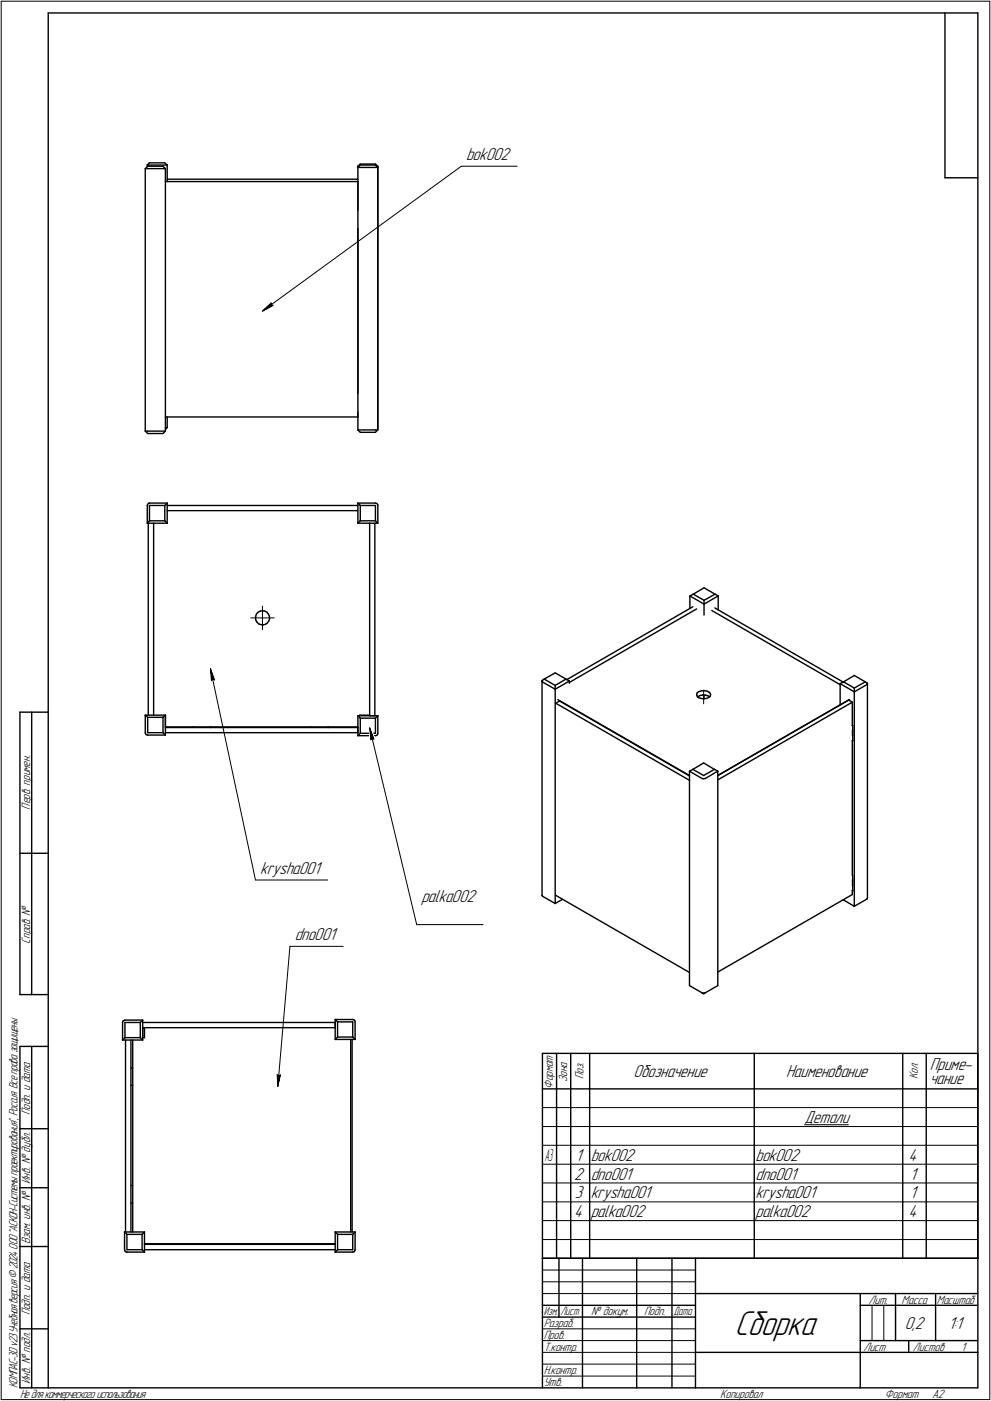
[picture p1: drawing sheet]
<svg xmlns="http://www.w3.org/2000/svg" width="421mm" height="595mm" viewBox="0 0 421 595" stroke-linecap="round" stroke-linejoin="round" font-family="sans-serif">
<g fill="none" stroke="#000" stroke-width=".59">
<path d="M20.5 5.5v584zM20.5 5.5h395zM401.5 5.5v70zM415.5 5.5v584zM61.7 71.6v111.5zM61.7 71.6h1zM61.7 71.6l1-1zM62.6 70.1v.8zM62.6 70.1l.9-.9zM62.6 70.1h8.4zM62.7 70.6h6.6zM62.7 71.6h7.6z"/>
<path d="M63.5 69.2h6.5zM69.3 70.6l1 1zM70 69.2l1 .9zM70.3 71.6v111.5zM70.3 77.1h81.8zM71 70.1v7zM71 76.1h81.1zM152.1 77.1v12.2zM152.1 71.1v111.5zM152.1 71.1h7.4zM152.1 71.1l1-1zM152.1 70.6v.5z"/>
<path d="M152.1 70.6h.5zM152.1 70.6l1-.9zM153.1 70.1h6.4zM153.1 69.7h6.4zM159.5 71.1h1zM159.5 70.1l1 1zM159.5 69.7l1 .9zM160 70.6h.5zM160.5 71.1v111.5zM160.5 70.6v111.5zM401.5 75.5h14zM152.1 97.1v70z"/>
<path d="M70.3 177.1h81.8zM71 177.1v4.5zM152.1 175v2.1zM61.7 183.1h1zM61.7 183.1l1 1zM62.7 183.1h7.6zM62.7 184.1h6.6zM70.3 183.1l-1 1zM70.3 181.6h.7zM71 181.6l-.7 .9zM152.1 182.6h7.4zM152.1 182.6l1 1z"/>
<path d="M153.1 183.6h6.4zM159.5 182.6h1zM160.5 182.6l-1 1zM62.6 214.7v7.5zM62.7 214.2l-.1 .5zM62.7 214.2l.5-.4zM63.2 213.8l.3-.1zM63.5 214.7h6.5zM63.5 214.7v6.5zM63.5 213.7h7.5zM70 214.7v6.5zM70 214.7l1-1z"/>
<path d="M71 213.7v8.5zM71 214.7h81.1zM71 216.9h81.1zM152.1 213.7h7.4zM152.1 213.7l1 1zM152.1 213.7v8.5zM153.1 214.7h6.4zM153.1 214.7v6.5zM159.5 214.7v6.5zM159.5 213.7l.6 .2zM160.1 213.9l.3 .4zM160.4 214.3l.1 .4z"/>
<path d="M160.5 214.7v7.5zM62.6 222.2h8.4zM63 222.2v81.6zM63.5 221.2l-.9 1zM63.5 221.2h6.5zM65.3 222.2v81.6zM70 221.2l1 1zM152.1 222.2h8.4zM153.1 221.2h6.4zM153.1 221.2l-1 1zM157.1 222.2v81.8zM159.3 222.2v81.8z"/>
<path d="M159.5 221.2l1 1zM110.6 259.6l.9-.2zM111.5 259.4l1 .2zM112.5 259.6l1 .5zM293.1 253.2v5.3zM293.1 253.2l1.5-.8zM293.1 253.2l6 3.4zM294.6 252.4l4.5-2.7zM294.6 252.4l4.5 2.6zM299.1 256.6v4.7zM299.1 249.7l4.7 2.7zM299.1 255l4.7-2.6z"/>
<path d="M299.1 256.6l6-3.4zM299.1 255v1.6zM302.4 259.3l54.6 31.5zM303.7 258.2l54.5 31.5zM303.8 252.4l1.3 .8zM305.1 253.2v5.9zM108.5 262.5l.2 1zM108.6 261.8l-.1 .7zM108.7 263.5l.5 .8zM109 260.9l-.4 .9zM109.2 264.3l.7 .7zM109.6 260.1l1-.5z"/>
<path d="M109.6 260.1l-.6 .8zM109.9 265l.9 .3zM110.8 265.3l1 .1zM111.8 265.4l1.1-.2zM112.9 265.2l.7-.6zM113.5 260.1l.5 .8zM114 260.9l.5 .9zM114.2 263.7l-.6 .9zM114.5 261.8l.1 1zM114.6 262.8l-.4 .9zM230.3 289.3v91zM230.3 289.2h.1"/>
<path d="M230.3 289.3l.2 .3zM230.5 289.6h.1M230.5 288.9l-.2 .3zM230.5 289.7l5.4 3.1zM230.5 288.9l.7-.4zM231.2 288.5l4.7-2.7zM231.2 288.5l4.7 2.7zM235.9 292.8v91zM235.9 285.8l4.6 2.7zM235.9 291.2v1.6zM235.9 292.8l6-3.5zM235.9 291.2l4.6-2.7z"/>
<path d="M236 298.6l56.9 32.9zM236.6 298.4l1.1-.6zM237 297.2l55.9 32.2zM237.7 297.8l55.2 31.8zM240.5 288.5l1.4 .8zM240.8 288.7l53.6-31zM241.9 289.3v.9zM241.9 289.9l54.1-31.2zM296 294.9v.2zM296 295.1l.2 .6zM296.2 295.7l.4 .5zM296.2 294.3l.7-.5z"/>
<path d="M296.2 294.3l-.2 .6zM296.5 296h.1M296.5 296l.8-.5zM296.6 296.2l.2 .1zM296.8 296.3l1 .4zM296.9 293.8l1.1-.3zM297.3 295.5l1.2-.3zM297.8 296.7l1.2 .1zM298 293.5l1.4-.1zM298.5 295.2l1.3 .1zM299 296.8l1.2-.1zM299.1 295.2v1.6z"/>
<path d="M299.4 293.4l1.1 .2zM299.8 295.3l1 .3zM300.2 296.7l1-.5zM300.5 293.6l.8 .4zM300.8 295.6l.7 .4zM301.3 294l.5 .6zM301.8 295.7l-.6 .5zM301.8 294.6l.1 .5zM301.9 295.1l-.1 .6zM357 290.4v9.1zM357 290.4l6 3.5zM357 290.4l1.4-.8z"/>
<path d="M358.4 289.6l4.6 2.7zM358.4 289.6l4.6-2.7zM360.5 297.3l1.6 1zM362.1 298.3v9.9zM363 293.9v91.1zM363 292.3l4.6-2.7zM363 286.9l4.6 2.7zM363 293.9l5.3-3.1zM363 292.3v1.6zM367.6 289.6l.7 .5zM368.5 290.2h.1M368.5 290.2l.1 .2z"/>
<path d="M368.6 290.4v91.1zM368.6 290.5l-.3 .3zM368.6 290.5h.1M8.5 302.5v120zM8.5 302.5h12zM13.5 302.5v120zM61.7 311.2l.1 .5zM61.7 303.8h8.6zM61.7 303.8v7.4zM61.7 303.8l1 .9zM61.8 311.7l.3 .4zM62.1 312.1l.6 .2z"/>
<path d="M62.7 304.7v6.5zM62.7 311.2h6.6zM62.7 304.7h6.6zM62.7 312.3h7.6zM69.3 311.2l1 1.1zM69.3 304.7l1-.9zM69.3 304.7v6.5zM70.3 303.8v8.5zM70.3 311.2h81.8zM70.3 309h81.8zM70.3 303.8v5zM70.3 308.8h81.8z"/>
<path d="M71 308.8v.2zM82 308.8v.2zM89.4 308.8v.2zM132 308.8v.2zM139.4 308.8v.2zM152.1 309v2.2zM152.1 304v8.5zM152.1 304l1 1.1zM152.1 312.5h7.4zM152.1 312.5l1-1zM152.1 304h8.4zM152.8 303.8v.2z"/>
<path d="M152.8 303.8h4.3zM153.1 311.5h6.4zM153.1 305.1v6.4zM153.1 305.1h6.4zM157.1 304h2.2zM159.5 305.1v6.4zM159.5 312.5l.4-.1zM159.9 312.4l.5-.3zM160.5 311.5l-.1 .6zM160.5 304v7.5zM160.5 304l-1 1.1zM362.1 314.6v57.2z"/>
<path d="M362.2 308.2h.1M362.1 314.6h.1M362.3 308.2h.1M362.3 312.5h.1M362.2 310h.1M362.2 310v2.5zM362.2 310.6h.1M362.3 308.2v6.5zM292.9 327.6v91.1zM292.9 327.6l5.4 3.1zM292.9 327.6l1.5-.8zM294.4 326.8l4.6 2.6z"/>
<path d="M294.4 326.8l4.6-2.7zM298.3 330.7l.5 .1zM298.8 330.8l.8-.1zM299 329.4l4.5-2.6zM299 324.1l4.5 2.7zM299.6 330.7h.1M299.6 330.7l5.4-3.1zM303.5 326.8l1.5 .8zM305 327.6v91.1zM305 331.3l57.1-33zM305 329.4l55.5-32.1zM305 329.4l55.9-32.2z"/>
<path d="M8.5 362.5h12zM362.1 378.2v1.8zM362.1 378.2l.2-.2zM362.1 378.3l.2 .2zM362.3 371.9h.1M362.2 373.7h.1M362.3 376.2h.1M362.2 373.7v2.5zM362.2 374.4h.1M362.3 371.9v6.6zM230.3 380.4l.2 .3zM230.3 380.4h.1"/>
<path d="M230.5 380.7l5.4 3.1zM235.9 383.8l3.1-1.8zM236 380.2l56.9 32.9zM358.2 382.2l4.8 2.8zM363 385l5.3-3.1zM368.5 381.8l-.2 .1zM368.6 381.5l-.1 .3zM292.9 418.7l5.4 3zM305 412.9l57.1-32.9zM8.5 422.5h12zM52.1 434.3v7.5zM52.2 433.9l-.1 .4z"/>
<path d="M52.6 433.5l.5-.2zM52.6 433.5l-.4 .4zM53.1 433.3h7.5zM53.1 434.3h6.5zM53.1 434.3v6.5zM59.6 434.3v6.5zM60.6 433.3v8.5zM60.6 433.3l-1 1zM60.6 434.3h81.8zM60.6 436.5h81.8zM60.6 436.8h.8zM60.6 436.8v4z"/>
<path d="M61.4 436.5v4.3zM142.4 434.3v2.2zM142.4 433.1v8.4zM142.4 433.1h7.5zM142.4 433.1l1 1zM143.4 434.1v6.4zM143.4 434.1h6.5zM149.9 433.1l.4 .1zM149.9 434.1v6.4zM150.3 433.2l.4 .3zM150.7 433.5l.2 .6zM150.9 434.1v7.4z"/>
<path d="M298.4 421.8h.1M298.3 421.7l.7 .4zM298.4 421.8l.7 .1zM299 422.1l.6-.4zM299.1 421.9l.5-.2zM299.6 421.7l5.4-3zM8.5 444.5v145zM8.5 444.5h12zM13.5 444.5v145zM52.1 441.8h8.5zM52.1 441.8l1-1zM53.1 440.8h6.5z"/>
<path d="M53.3 441.8v81.5zM55.6 441.8v81.5zM55.6 453.6h.8zM56.4 441.8v81.5zM59.6 440.8l1 1zM60.6 440.8h.8zM142.4 441.5h8.5zM142.4 441.5l1-1zM143.4 440.5h6.5zM149 441.5v81.8zM149.6 441.5v81.8zM149.9 440.5l1 1z"/>
<path d="M230.5 447.5v87zM230.5 447.5h185zM236.5 447.5v15zM242.5 447.5v15zM250.5 447.5v15zM320.5 447.5v15zM383.5 447.5v15zM393.5 447.5v15zM415.5 447.5v87zM8.5 479.5h12zM55.6 461h.8zM230.5 462.5h185z"/>
<path d="M236.5 462.5v8zM236.5 470.5v8zM236.5 478.5v8zM242.5 462.5v8zM242.5 470.5v8zM242.5 478.5v8zM250.5 462.5v8zM250.5 470.5v8zM250.5 478.5v8zM320.5 462.5v8zM320.5 470.5v8zM320.5 478.5v8z"/>
<path d="M383.5 462.5v8zM383.5 470.5v8zM383.5 478.5v8zM393.5 462.5v8zM393.5 470.5v8zM393.5 478.5v8zM236.5 486.5v8zM236.5 494.5v8zM242.5 486.5v8zM242.5 494.5v8zM250.5 486.5v8zM250.5 494.5v8z"/>
<path d="M320.5 486.5v8zM320.5 494.5v8zM383.5 486.5v8zM383.5 494.5v8zM393.5 486.5v8zM393.5 494.5v8zM8.5 504.5h12zM55.6 503.6h.8zM55.6 511h.8zM236.5 502.5v8zM236.5 510.5v8zM236.5 518.5v8z"/>
<path d="M242.5 502.5v8zM242.5 510.5v8zM242.5 518.5v8zM250.5 502.5v8zM250.5 510.5v8zM250.5 518.5v8zM320.5 502.5v8zM320.5 510.5v8zM320.5 518.5v8zM383.5 502.5v8zM383.5 510.5v8zM383.5 518.5v8z"/>
<path d="M393.5 502.5v8zM393.5 510.5v8zM393.5 518.5v8zM8.5 529.5h12zM52.9 523.3v7.6zM52.9 530.9l.2 .5zM52.9 523.3h8.5zM52.9 523.3l1 1zM53.1 531.4l.4 .4zM53.5 531.8l.4 .1zM53.9 524.3h6.5zM53.9 524.3v6.6z"/>
<path d="M53.9 530.9h6.5zM53.9 531.9h7.5zM60.4 524.3v6.6zM60.4 530.9l1 1zM61.4 523.3l-1 1zM61.4 523.3v8.6zM61.4 528.3h81zM61.4 530.9h81zM61.4 528.6h81zM73.2 528.3v.3zM80.6 528.3v.3zM123.2 528.3v.3z"/>
<path d="M130.6 528.3v.3zM142.4 531.9h7.5zM142.4 523.3v8.6zM142.4 531.9l1-1zM142.4 523.3l1 1zM142.4 523.3h8.5zM143.4 524.3h6.5zM143.4 524.3v6.6zM143.4 530.9h6.5zM149.9 531.9l.6-.2zM149.9 524.3v6.6zM150.8 531.2l-.3 .5z"/>
<path d="M150.9 530.9l-.1 .3zM150.9 523.3v7.6zM150.9 523.3l-1 1zM230.5 534.5h185zM230.5 534.5v55zM236.5 526.5v8zM237.5 534.5v25zM242.5 526.5v8zM247.5 534.5v55zM250.5 526.5v8zM270.5 534.5v55zM285.5 534.5v55z"/>
<path d="M295.5 534.5v55zM320.5 526.5v8zM383.5 526.5v8zM393.5 526.5v8zM230.5 554.5h65zM230.5 559.5h65zM295.5 549.5h120zM365.5 549.5v40zM365.5 554.5h15zM380.5 549.5v20zM380.5 554.5h35zM397.5 549.5v20z"/>
<path d="M8.5 564.5h12zM295.5 574.5h70zM365.5 574.5h50zM365.5 569.5h50zM386.1 569.5v5zM8.5 589.5h12zM20.5 589.5h395z"/>
</g>
<g fill="#fff" stroke="#fff" stroke-width=".42">
<path d="M198 62.5h19.7zM198 62.6h19.7zM198 62.7h19.7zM198 62.7h19.7zM198 62.8h19.7zM198 62.9h19.7zM198 63h19.7zM198 63.1h19.7zM198 63.2h19.7zM198 63.2h19.7zM198 63.3h19.7zM198 63.4h19.7zM198 63.5h19.7zM198 63.6h19.7zM198 63.7h19.7zM198 63.8h19.7zM198 63.8h19.7zM198 63.9h19.7zM198 64h19.7zM198 64.1h19.7zM198 64.2h19.7zM198 64.3h19.7zM198 64.3h19.7zM198 64.4h19.7zM198 64.5h19.7zM198 64.6h19.7zM198 64.7h19.7zM198 64.8h19.7zM198 64.9h19.7zM198 64.9h19.7zM198 65h19.7zM198 65.1h19.7zM198 65.2h19.7zM198 65.3h19.7zM198 65.4h19.7zM198 65.4h19.7zM198 65.5h19.7zM198 65.6h19.7zM198 65.7h19.7zM198 65.8h19.7zM198 65.9h19.7zM198 66h19.7zM198 66h19.7zM198 66.1h19.7zM198 66.2h19.7zM198 66.3h19.7zM198 66.4h19.7zM198 66.5h19.7zM198 66.5h19.7zM198 66.6h19.7zM198 66.7h19.7zM198 66.8h19.7zM198 66.9h19.7zM198 67h19.7zM198 67.1h19.7zM198 67.1h19.7zM198 67.2h19.7zM198 67.3h19.7zM198 67.4h19.7zM198 67.5h19.7zM198 67.6h19.7zM198 67.6h19.7zM198 67.7h19.7zM198 67.8h19.7zM198 67.9h19.7zM198 68h19.7zM198 68.1h19.7zM198 68.2h19.7zM198 68.2h19.7zM198 68.3h19.7zM198 68.4h19.7zM198 68.5h19.7zM198 68.6h19.7zM198 68.7h19.7zM198 68.7h19.7zM198 68.8h19.7zM198 68.9h19.7zM198 69h19.7zM198 69.1h19.7zM198 69.2h19.7zM198 69.3h19.7zM198 69.3h19.7zM198 69.4h19.7zM198 69.5h19.7zM198 69.6h19.7z"/>
<path d="M115.1 128.1h.3zM115 128.2h.5zM114.9 128.3h.6zM114.8 128.4h.8zM114.7 128.4h1zM114.6 128.5h1.1zM114.6 128.6h1.1zM114.5 128.7h1.3zM114.4 128.8h1.5zM114.3 128.9h1.7zM114.2 128.9h1.8zM114.1 129h2zM114 129.1h2.2zM113.9 129.2h2.3zM113.8 129.3h2.4zM113.7 129.4h2.6zM113.6 129.5h2.8zM113.5 129.5h3zM113.5 129.6h3zM113.4 129.7h3.2zM113.3 129.8h3.4zM113.2 129.9h3.5zM113.1 130h3.5zM113 130h3.4zM112.9 130.1h3.3zM112.9 130.2h3.2zM112.8 130.3h3.1zM112.7 130.4h3.1zM112.5 130.5h3.2zM112.5 130.6h3zM112.4 130.6h2.9zM112.4 130.7h2.7zM112.4 130.8h2.7zM112.3 130.9h2.6zM112.3 131h2.4zM112.2 131.1h2.4zM112.2 131.1h2.2zM112.1 131.2h2.2zM112 131.3h2.1zM112 131.4h2zM111.9 131.5h1.9zM111.9 131.6h1.7zM111.8 131.7h1.7zM111.8 131.7h1.4zM111.8 131.8h1.1zM111.7 131.9h.8zM111.7 132h.5zM111.6 132.1h.2z"/>
<path d="M179 377.4h24.2zM179 377.5h24.2zM179 377.6h24.2zM179 377.7h24.2zM179 377.8h24.2zM179 377.9h24.2zM179 378h24.2zM179 378h24.2zM179 378.1h24.2zM179 378.2h24.2zM179 378.3h24.2zM179 378.4h24.2zM179 378.5h24.2zM179 378.5h24.2zM179 378.6h24.2zM179 378.7h24.2zM179 378.8h24.2zM179 378.9h24.2zM179 379h24.2zM179 379.1h24.2zM179 379.1h24.2zM179 379.2h24.2zM179 379.3h24.2zM179 379.4h24.2zM179 379.5h24.2zM179 379.6h24.2zM179 379.6h24.2zM179 379.7h24.2zM179 379.8h24.2zM179 379.9h24.2zM179 380h24.2zM179 380.1h24.2zM179 380.2h24.2zM179 380.2h24.2zM179 380.3h24.2zM179 380.4h24.2zM179 380.5h24.2zM179 380.6h24.2zM179 380.7h24.2zM179 380.7h24.2zM179 380.8h24.2zM179 380.9h24.2zM179 381h24.2zM179 381.1h24.2zM179 381.2h24.2zM179 381.3h24.2zM179 381.3h24.2zM179 381.4h24.2zM179 381.5h24.2zM179 381.6h24.2zM179 381.7h24.2zM179 381.8h24.2zM179 381.8h24.2zM179 381.9h24.2zM179 382h24.2zM179 382.1h24.2zM179 382.2h24.2zM179 382.3h24.2zM179 382.4h24.2zM179 382.4h24.2zM179 382.5h24.2zM179 382.6h24.2zM179 382.7h24.2zM179 382.8h24.2zM179 382.9h24.2zM179 382.9h24.2zM179 383h24.2zM179 383.1h24.2zM179 383.2h24.2zM179 383.3h24.2zM179 383.4h24.2zM179 383.5h24.2zM179 383.5h24.2zM179 383.6h24.2zM179 383.7h24.2zM179 383.8h24.2zM179 383.9h24.2zM179 384h24.2zM179 384h24.2zM179 384.1h24.2zM179 384.2h24.2zM179 384.3h24.2zM179 384.4h24.2zM179 384.5h24.2zM179 384.6h24.2z"/>
<path d="M157.1 309.5h.2zM157.1 309.5h.2zM157.1 309.6h.3zM157 309.7h.5zM157 309.8h.5zM157 309.9h.6zM157 310h.6zM157 310h.6zM157 310.1h.7zM156.9 310.2h.9zM156.9 310.3h.9zM156.9 310.4h1zM156.9 310.5h1.1zM156.9 310.6h1.1zM156.9 310.6h1.2zM156.8 310.7h1.4zM156.8 310.8h1.4zM156.8 310.9h1.4zM156.8 311h1.4zM156.8 311.1h1.5zM156.7 311.1h1.6zM156.8 311.2h1.5zM156.8 311.3h1.6zM156.8 311.4h1.6zM156.8 311.5h1.7zM156.8 311.6h1.7zM156.8 311.7h1.7zM156.8 311.7h1.8zM156.8 311.8h1.8zM156.9 311.9h1.8zM156.9 312h1.8zM156.9 312.1h1.8zM156.9 312.2h1.8zM156.9 312.3h1.8zM156.9 312.3h1.9zM156.9 312.4h1.9zM156.9 312.5h1.9zM156.9 312.6h2zM157 312.7h1.9zM157 312.8h1.9zM157 312.8h2zM157 312.9h2zM157 313h2.1zM157 313.1h2.1zM157 313.2h2.1zM157 313.3h2.2zM157 313.4h2.2zM157.1 313.4h2.2zM157.1 313.5h2.2zM157.1 313.6h2.2zM157.1 313.7h2.2zM157.1 313.8h2.2zM157.1 313.9h2.3zM157.1 313.9h2.3zM157.1 314h2.3zM157.1 314.1h2.4zM157.1 314.2h2.4zM157.1 314.3h2.4zM157.1 314.4h2.1zM157.1 314.5h1.6zM157.1 314.5h1.2zM157.1 314.6h1zM157.1 314.7h.6zM157.1 314.8h.4z"/>
<path d="M110.6 365.7h26.6zM110.6 365.8h26.6zM110.6 365.8h26.6zM110.6 365.9h26.6zM110.6 366h26.6zM110.6 366.1h26.6zM110.6 366.2h26.6zM110.6 366.3h26.6zM110.6 366.4h26.6zM110.6 366.4h26.6zM110.6 366.5h26.6zM110.6 366.6h26.6zM110.6 366.7h26.6zM110.6 366.8h26.6zM110.6 366.9h26.6zM110.6 366.9h26.6zM110.6 367h26.6zM110.6 367.1h26.6zM110.6 367.2h26.6zM110.6 367.3h26.6zM110.6 367.4h26.6zM110.6 367.5h26.6zM110.6 367.5h26.6zM110.6 367.6h26.6zM110.6 367.7h26.6zM110.6 367.8h26.6zM110.6 367.9h26.6zM110.6 368h26.6zM110.6 368h26.6zM110.6 368.1h26.6zM110.6 368.2h26.6zM110.6 368.3h26.6zM110.6 368.4h26.6zM110.6 368.5h26.6zM110.6 368.6h26.6zM110.6 368.6h26.6zM110.6 368.7h26.6zM110.6 368.8h26.6zM110.6 368.9h26.6zM110.6 369h26.6zM110.6 369.1h26.6zM110.6 369.1h26.6zM110.6 369.2h26.6zM110.6 369.3h26.6zM110.6 369.4h26.6zM110.6 369.5h26.6zM110.6 369.6h26.6zM110.6 369.7h26.6zM110.6 369.7h26.6zM110.6 369.8h26.6zM110.6 369.9h26.6zM110.6 370h26.6zM110.6 370.1h26.6zM110.6 370.2h26.6zM110.6 370.2h26.6zM110.6 370.3h26.6zM110.6 370.4h26.6zM110.6 370.5h26.6zM110.6 370.6h26.6zM110.6 370.7h26.6zM110.6 370.8h26.6zM110.6 370.8h26.6zM110.6 370.9h26.6zM110.6 371h26.6zM110.6 371.1h26.6zM110.6 371.2h26.6zM110.6 371.3h26.6zM110.6 371.3h26.6zM110.6 371.4h26.6zM110.6 371.5h26.6zM110.6 371.6h26.6zM110.6 371.7h26.6zM110.6 371.8h26.6zM110.6 371.9h26.6zM110.6 371.9h26.6zM110.6 372h26.6zM110.6 372.1h26.6zM110.6 372.2h26.6zM110.6 372.3h26.6zM110.6 372.4h26.6zM110.6 372.4h26.6zM110.6 372.5h26.6zM110.6 372.6h26.6zM110.6 372.7h26.6z"/>
<path d="M89.4 284.3h.3zM89.4 284.4h.3zM89.4 284.5h.3zM89.3 284.6h.5zM89.3 284.6h.6zM89.3 284.7h.6zM89.3 284.8h.7zM89.3 284.9h.8zM89.2 285h.9zM89.2 285.1h1zM89.2 285.2h1.1zM89.2 285.2h1.1zM89.2 285.3h1.1zM89.2 285.4h1.2zM89.2 285.5h1.3zM89.2 285.6h1.3zM89.2 285.7h1.4zM89.2 285.7h1.4zM89.2 285.8h1.5zM89.1 285.9h1.6zM89.2 286h1.5zM89.2 286.1h1.6zM89.2 286.2h1.6zM89.2 286.3h1.6zM89.2 286.3h1.6zM89.2 286.4h1.6zM89.2 286.5h1.6zM89.2 286.6h1.7zM89.2 286.7h1.7zM89.2 286.8h1.7zM89.2 286.9h1.8zM89.2 286.9h1.8zM89.2 287h1.9zM89.2 287.1h1.9zM89.2 287.2h1.9zM89.2 287.3h2zM89.2 287.4h2zM89.2 287.4h2zM89.2 287.5h2.1zM89.2 287.6h2.1zM89.2 287.7h2.1zM89.2 287.8h2.2zM89.3 287.9h2.1zM89.3 288h2.1zM89.3 288h2.1zM89.3 288.1h2.1zM89.3 288.2h2.2zM89.3 288.3h2.2zM89.3 288.4h2.2zM89.3 288.5h2.3zM89.3 288.5h2.3zM89.3 288.6h2.3zM89.3 288.7h2.4zM89.4 288.8h2.3zM89.4 288.9h2.3zM89.4 289h2.4zM89.4 289.1h2.4zM89.4 289.1h2.4zM89.4 289.2h2zM89.4 289.3h1.6zM89.4 289.4h1.2zM89.4 289.5h.9zM89.4 289.6h.4z"/>
<path d="M125.2 393.9h18.6zM125.2 394h18.6zM125.2 394h18.6zM125.2 394.1h18.6zM125.2 394.2h18.6zM125.2 394.3h18.6zM125.2 394.4h18.6zM125.2 394.5h18.6zM125.2 394.5h18.6zM125.2 394.6h18.6zM125.2 394.7h18.6zM125.2 394.8h18.6zM125.2 394.9h18.6zM125.2 395h18.6zM125.2 395.1h18.6zM125.2 395.1h18.6zM125.2 395.2h18.6zM125.2 395.3h18.6zM125.2 395.4h18.6zM125.2 395.5h18.6zM125.2 395.6h18.6zM125.2 395.6h18.6zM125.2 395.7h18.6zM125.2 395.8h18.6zM125.2 395.9h18.6zM125.2 396h18.6zM125.2 396.1h18.6zM125.2 396.2h18.6zM125.2 396.2h18.6zM125.2 396.3h18.6zM125.2 396.4h18.6zM125.2 396.5h18.6zM125.2 396.6h18.6zM125.2 396.7h18.6zM125.2 396.7h18.6zM125.2 396.8h18.6zM125.2 396.9h18.6zM125.2 397h18.6zM125.2 397.1h18.6zM125.2 397.2h18.6zM125.2 397.3h18.6zM125.2 397.3h18.6zM125.2 397.4h18.6zM125.2 397.5h18.6zM125.2 397.6h18.6zM125.2 397.7h18.6zM125.2 397.8h18.6zM125.2 397.8h18.6zM125.2 397.9h18.6zM125.2 398h18.6zM125.2 398.1h18.6zM125.2 398.2h18.6zM125.2 398.3h18.6zM125.2 398.4h18.6zM125.2 398.4h18.6zM125.2 398.5h18.6zM125.2 398.6h18.6zM125.2 398.7h18.6zM125.2 398.8h18.6zM125.2 398.9h18.6zM125.2 398.9h18.6zM125.2 399h18.6zM125.2 399.1h18.6zM125.2 399.2h18.6zM125.2 399.3h18.6zM125.2 399.4h18.6zM125.2 399.5h18.6zM125.2 399.5h18.6zM125.2 399.6h18.6zM125.2 399.7h18.6zM125.2 399.8h18.6zM125.2 399.9h18.6zM125.2 400h18.6zM125.2 400h18.6zM125.2 400.1h18.6zM125.2 400.2h18.6zM125.2 400.3h18.6zM125.2 400.4h18.6zM125.2 400.5h18.6zM125.2 400.6h18.6zM125.2 400.6h18.6zM125.2 400.7h18.6zM125.2 400.8h18.6zM125.2 400.9h18.6z"/>
<path d="M117.3 456h.6zM117.3 456.1h1.2zM117.3 456.2h2.4zM117.3 456.3h2.4zM117.3 456.4h2.4zM117.3 456.4h2.4zM117.3 456.5h2.4zM117.3 456.6h2.3zM117.3 456.7h2.3zM117.3 456.8h2.3zM117.3 456.9h2.3zM117.3 456.9h2.3zM117.3 457h2.2zM117.3 457.1h2.2zM117.3 457.2h2.2zM117.3 457.3h2.2zM117.3 457.4h2.2zM117.3 457.5h2.2zM117.3 457.5h2.2zM117.3 457.6h2.2zM117.3 457.7h2.2zM117.3 457.8h2.2zM117.4 457.9h2zM117.4 458h2zM117.4 458h2zM117.4 458.1h2zM117.4 458.2h1.9zM117.4 458.3h1.9zM117.4 458.4h1.9zM117.4 458.5h1.9zM117.4 458.6h1.9zM117.4 458.6h1.8zM117.4 458.7h1.8zM117.4 458.8h1.8zM117.4 458.9h1.8zM117.4 459h1.8zM117.4 459.1h1.7zM117.4 459.1h1.7zM117.4 459.2h1.7zM117.4 459.3h1.7zM117.4 459.4h1.7zM117.4 459.5h1.6zM117.4 459.6h1.6zM117.4 459.7h1.6zM117.4 459.7h1.6zM117.5 459.8h1.5zM117.5 459.9h1.5zM117.5 460h1.4zM117.6 460.1h1.3zM117.6 460.2h1.2zM117.6 460.2h1.2zM117.7 460.3h1zM117.7 460.4h1zM117.7 460.5h.9zM117.8 460.6h.8zM117.8 460.7h.7zM117.8 460.8h.6zM117.9 460.8h.5zM117.9 460.9h.5zM117.9 461h.5zM117.9 461.1h.4zM117.9 461.2h.4zM117.9 461.3h.3z"/>
</g>
<g fill="none" stroke="#000" stroke-width=".42">
<path d="M.5 .5v594zM.5 .5h420zM420.5 .5v594zM196 70.6h23.7zM111.5 132.2l3.7-3.5zM111.5 132.2l4.5-2.5zM111.5 132.2l84.5-61.6zM115.1 129.5l.9 .2zM115.2 128.7l-.1 .8zM111.5 257.5v5zM106.5 262.5h5zM111.5 262.5h5z"/>
<path d="M111.5 262.5v5zM89.4 284.1l1.7 4.7zM89.4 284.1l.4 5zM89.4 284.1l19.1 89.7zM90.3 288.5l.8 .3zM90.3 288.5l-.5 .6zM299 293.1v5.9zM157.1 309.2l1.7 4.7zM157.1 309.2l.5 5zM157.1 309.2l19.9 83.6zM158.1 313.6l.7 .3zM158.1 313.6l-.5 .6z"/>
<path d="M108.5 373.8h30.7zM177 392.8h28.2zM123.2 402l-5.2 59.5zM123.2 402h22.6zM117.8 456.5l.2 5zM117.8 456.5l.6 .5zM118.4 457l.7-.4zM119.1 456.6l-1.1 4.9zM230.5 470.5h6zM230.5 478.5h6zM236.5 470.5h6zM236.5 478.5h6z"/>
<path d="M242.5 470.5h8zM242.5 478.5h8zM250.5 470.5h70zM250.5 478.5h70zM320.5 470.5h63zM320.5 478.5h63zM341.8 477.8h18.6zM383.5 470.5h10zM383.5 478.5h10zM393.5 470.5h22zM393.5 478.5h22zM230.5 486.5h6z"/>
<path d="M230.5 494.5h6zM236.5 486.5h6zM236.5 494.5h6zM242.5 486.5h8zM242.5 494.5h8zM250.5 486.5h70zM250.5 494.5h70zM320.5 486.5h63zM320.5 494.5h63zM383.5 486.5h10zM383.5 494.5h10zM393.5 486.5h22z"/>
<path d="M393.5 494.5h22zM230.5 502.5h6zM230.5 510.5h6zM230.5 518.5h6zM236.5 502.5h6zM236.5 510.5h6zM236.5 518.5h6zM242.5 502.5h8zM242.5 510.5h8zM242.5 518.5h8zM250.5 502.5h70zM250.5 510.5h70z"/>
<path d="M250.5 518.5h70zM320.5 502.5h63zM320.5 510.5h63zM320.5 518.5h63zM383.5 502.5h10zM383.5 510.5h10zM383.5 518.5h10zM393.5 502.5h22zM393.5 510.5h22zM393.5 518.5h22zM230.5 539.5h65zM230.5 526.5h6z"/>
<path d="M236.5 526.5h6zM242.5 526.5h8zM250.5 526.5h70zM320.5 526.5h63zM383.5 526.5h10zM393.5 526.5h22zM230.5 544.5h65zM230.5 549.5h65zM370.5 554.5v15zM375.5 554.5v15zM230.5 564.5h65zM230.5 569.5h65z"/>
<path d="M230.5 574.5h65zM230.5 579.5h65zM.5 594.5h420zM230.5 584.5h65z"/>
</g>
<g fill="#000" stroke="#000" stroke-width=".42">
<path d="M115.1 129.5h.4zM115 129.6h.7zM114.8 129.7h1.2zM114.7 129.8h1.2zM114.6 129.9h1.1zM114.5 130h1.1zM114.4 130h1zM114.3 130.1h.9zM114.1 130.2h1zM114 130.3h1zM114 130.4h.8zM113.8 130.5h.8zM113.7 130.6h.8zM113.6 130.6h.7zM113.5 130.7h.7zM113.4 130.8h.6zM113.3 130.9h.6zM113.1 131h.6zM113 131.1h.5zM112.9 131.1h.5zM112.8 131.2h.5zM112.7 131.3h.4zM112.6 131.4h.3zM112.4 131.5h.4zM112.4 131.6h.2zM112.1 131.7h.3z"/>
<path d="M115 128.9h.2zM114.9 129h.3zM114.8 129.1h.4zM114.7 129.2h.5zM114.6 129.3h.6zM114.6 129.4h.6zM114.5 129.5h.6zM114.4 129.5h.7zM114.3 129.6h.7zM114.2 129.7h.6zM114.1 129.8h.6zM114 129.9h.6zM113.9 130h.6zM113.8 130h.6zM113.7 130.1h.6zM113.6 130.2h.5zM113.5 130.3h.5zM113.5 130.4h.5zM113.4 130.5h.4zM113.3 130.6h.4zM113.2 130.6h.4zM113.1 130.7h.4zM113 130.8h.4zM112.9 130.9h.4zM112.9 131h.2zM112.7 131.1h.3zM112.6 131.1h.3zM112.5 131.2h.3zM112.4 131.3h.3zM112.4 131.4h.2z"/>
<path d="M89.7 285.5h.3zM89.7 285.6h.3zM89.8 285.7h.3zM89.8 285.8h.3zM89.8 285.9h.3zM89.8 286h.4zM89.9 286.1h.3zM89.9 286.2h.3zM89.9 286.3h.4zM89.9 286.3h.4zM89.9 286.4h.4zM90 286.5h.3zM90 286.6h.3zM90 286.7h.4zM90 286.8h.4zM90 286.9h.4zM90.1 286.9h.4zM90.1 287h.4zM90.1 287.1h.4zM90.1 287.2h.5zM90.2 287.3h.4zM90.2 287.4h.4zM90.2 287.4h.5zM90.2 287.5h.5zM90.2 287.6h.5zM90.3 287.7h.5zM90.3 287.8h.5zM90.3 287.9h.5zM90.3 288h.5zM90.3 288h.5zM90.3 288.1h.6zM90.3 288.2h.6zM90.3 288.3h.6zM90.3 288.4h.7zM90.3 288.5h.7zM90.6 288.5h.4zM90.8 288.6h.3z"/>
<path d="M89.6 285.7h.2zM89.6 285.7h.2zM89.6 285.8h.2zM89.6 285.9h.2zM89.6 286h.2zM89.7 286.1h.2zM89.7 286.2h.2zM89.7 286.3h.2zM89.7 286.3h.2zM89.7 286.4h.2zM89.7 286.5h.3zM89.7 286.6h.3zM89.7 286.7h.3zM89.7 286.8h.3zM89.7 286.9h.3zM89.7 286.9h.4zM89.7 287h.4zM89.7 287.1h.4zM89.7 287.2h.4zM89.7 287.3h.5zM89.7 287.4h.5zM89.7 287.4h.5zM89.7 287.5h.5zM89.7 287.6h.5zM89.7 287.7h.6zM89.7 287.8h.6zM89.7 287.9h.6zM89.7 288h.6zM89.7 288h.6zM89.8 288.1h.5zM89.8 288.2h.5zM89.8 288.3h.5zM89.8 288.4h.5zM89.8 288.5h.5zM89.8 288.5h.5zM89.8 288.6h.5zM89.8 288.7h.4zM89.8 288.8h.3z"/>
<path d="M157.4 310.6h.2zM157.5 310.8h.2zM157.5 310.9h.2zM157.5 311h.2zM157.6 311.1h.2zM157.6 311.1h.2zM157.6 311.2h.2zM157.6 311.3h.3zM157.6 311.4h.3zM157.6 311.5h.4zM157.6 311.6h.4zM157.6 311.7h.4zM157.6 311.7h.5zM157.7 311.8h.4zM157.7 311.9h.4zM157.7 312h.5zM157.7 312.1h.5zM157.8 312.2h.4zM157.8 312.3h.4zM157.8 312.3h.4zM157.8 312.4h.5zM157.8 312.5h.5zM157.9 312.6h.4zM157.9 312.7h.5zM157.9 312.8h.5zM157.9 312.8h.6zM158 312.9h.5zM158 313h.5zM158 313.1h.6zM158 313.2h.6zM158.1 313.3h.5zM158.1 313.4h.6zM158.1 313.4h.6zM158.1 313.5h.6zM158.1 313.6h.6zM158.3 313.7h.4zM158.5 313.8h.3z"/>
<path d="M157.2 310.7h.3zM157.2 310.8h.3zM157.3 311.1h.3zM157.3 311.1h.3zM157.3 311.2h.3zM157.3 311.3h.3zM157.3 311.4h.3zM157.3 311.5h.3zM157.3 311.6h.3zM157.3 311.7h.3zM157.4 311.7h.2zM157.4 311.8h.3zM157.4 311.9h.3zM157.4 312h.3zM157.4 312.1h.3zM157.4 312.2h.4zM157.4 312.3h.4zM157.4 312.3h.4zM157.4 312.4h.4zM157.4 312.5h.4zM157.5 312.6h.4zM157.5 312.7h.4zM157.5 312.8h.4zM157.5 312.8h.4zM157.5 312.9h.5zM157.5 313h.5zM157.5 313.1h.5zM157.5 313.2h.5zM157.5 313.3h.6zM157.5 313.4h.6zM157.6 313.4h.5zM157.6 313.5h.5zM157.6 313.6h.5zM157.6 313.7h.5zM157.6 313.8h.4zM157.6 313.9h.3zM157.6 313.9h.2z"/>
<path d="M117.9 456.8h.2zM117.9 456.9h.4zM117.9 456.9h.5zM117.9 457h.5zM117.9 457.1h.5zM117.9 457.2h.5zM117.9 457.3h.5zM117.9 457.4h.5zM117.9 457.5h.5zM117.9 457.5h.5zM117.9 457.6h.5zM117.9 457.7h.5zM117.9 457.8h.5zM117.9 457.9h.5zM117.9 458h.5zM117.9 458h.5zM117.9 458.1h.5zM117.9 458.2h.5zM117.9 458.3h.5zM117.9 458.4h.5zM117.9 458.5h.5zM117.9 458.6h.5zM117.9 458.6h.5zM117.9 458.7h.5zM117.9 458.8h.5zM117.9 458.9h.4zM117.9 459h.4zM117.9 459.1h.4zM117.9 459.1h.4zM117.9 459.2h.4zM117.9 459.3h.4zM117.9 459.4h.4zM117.9 459.5h.4zM117.9 459.6h.4zM117.9 459.7h.4zM117.9 459.7h.3zM117.9 459.8h.3z"/>
<path d="M118.9 456.8h.2zM118.8 456.9h.3zM118.6 456.9h.5zM118.4 457h.6zM118.4 457.1h.6zM118.4 457.2h.6zM118.4 457.3h.6zM118.4 457.4h.6zM118.4 457.5h.6zM118.4 457.5h.6zM118.4 457.6h.6zM118.4 457.7h.6zM118.4 457.8h.5zM118.4 457.9h.5zM118.4 458h.5zM118.4 458h.5zM118.4 458.1h.4zM118.4 458.2h.4zM118.4 458.3h.4zM118.4 458.4h.4zM118.4 458.5h.4zM118.4 458.6h.3zM118.4 458.6h.3zM118.4 458.7h.3zM118.4 458.8h.3zM118.3 458.9h.3zM118.3 459h.3zM118.3 459.1h.3zM118.3 459.1h.3zM118.3 459.2h.3zM118.3 459.3h.2zM118.3 459.4h.2zM118.3 459.5h.2zM118.3 459.6h.2zM118.2 459.7h.2zM118.2 459.8h.2zM118.2 459.9h.2zM118.2 460h.2z"/>
</g>
<text font-size="15.6" x="312" y="567.1">Сборка</text>
<g font-size="7.8">
<text x="198" y="68.1">bok002</text>
<text x="110.5" y="371.3">krysha001</text>
<text x="179" y="383.1">palka002</text>
<text x="125.2" y="399.4">dno001</text>
<text x="395" y="454.6">Приме-</text>
<text x="269.2" y="457.5">Обозначение</text>
<text x="334" y="457.5">Наименование</text>
<text x="395" y="460.5">чание</text>
<text x="341.8" y="477">Детали</text>
<text x="244.5" y="493">1</text>
<text x="251" y="493">bok002</text>
<text x="321" y="493">bok002</text>
<text x="386" y="493">4</text>
<text x="244" y="501">2</text>
<text x="251" y="501">dno001</text>
<text x="321" y="501">dno001</text>
<text x="386.5" y="501">1</text>
<text x="244.2" y="509">3</text>
<text x="251" y="509">krysha001</text>
<text x="321" y="509">krysha001</text>
<text x="386.5" y="509">1</text>
<text x="244" y="517">4</text>
<text x="251" y="517">palka002</text>
<text x="321" y="517">palka002</text>
<text x="386" y="517">4</text>
<text x="384.4" y="564.5">0,2</text>
<text x="402.9" y="564.5">1:1</text>
</g>
<text font-size="7.4" x="231.5" y="493">A3</text>
<g font-size="5.4">
<text x="12.8" y="343.9" transform="rotate(-90 12.8 343.9)">Перв. примен.</text>
<text x="12.8" y="400.8" transform="rotate(-90 12.8 400.8)">Справ. !</text>
<text x="240.9" y="459.7" transform="rotate(-90 240.9 459.7)">Зона</text>
<text x="247.9" y="458.4" transform="rotate(-90 247.9 458.4)">Поз.</text>
<text x="389.9" y="458.4" transform="rotate(-90 389.9 458.4)">Кол.</text>
<text x="234.9" y="462.5" transform="rotate(-90 234.9 462.5)">Формат</text>
<text x="12.8" y="473.7" transform="rotate(-90 12.8 473.7)">Подп. и дата</text>
<text x="12.8" y="502.8" transform="rotate(-90 12.8 502.8)">Инв. ! дубл.</text>
<text x="12.8" y="528.6" transform="rotate(-90 12.8 528.6)">Взам. инв. !</text>
<text x="369.1" y="553.8">Лит.</text>
<text x="383.1" y="553.8">Масса</text>
<text x="398" y="553.8">Масштаб</text>
<text x="12.8" y="558.7" transform="rotate(-90 12.8 558.7)">Подп. и дата</text>
<text x="231" y="563.8">Разраб.</text>
<text x="251.2" y="558.8">! докум.</text>
<text x="273.6" y="558.8">Подп.</text>
<text x="231" y="568.8">Пров.</text>
<text x="231" y="573.8">Т.контр.</text>
<text x="366.9" y="573.8">Лист</text>
<text x="387.9" y="573.8">Листов</text>
<text x="408.4" y="573.8">1</text>
<text x="12.8" y="587.8" transform="rotate(-90 12.8 587.8)">Инв. ! подл.</text>
<text x="231" y="583.8">Н.контр.</text>
<text x="7.5" y="589.5" transform="rotate(-90 7.5 589.5)">КОМПАС-3Dv23Учебнаяверсия©2024ООО&quot;АСКОН-Системыпроектирования&quot;, Россия. Всеправазащищены.</text>
<text x="8.5" y="593.7">Недлякоммерческогоиспользования</text>
<text x="231" y="588.8">Утв.</text>
<text x="306" y="593.8">Копировал</text>
<text x="376" y="593.8">Формат</text>
<text x="396" y="593.8">A2</text>
</g>
<g font-size="5.3">
<text x="231.1" y="558.8">Изм.</text>
<text x="238.1" y="558.8">Лист</text>
<text x="286.1" y="558.8">Дата</text>
</g>
</svg>
